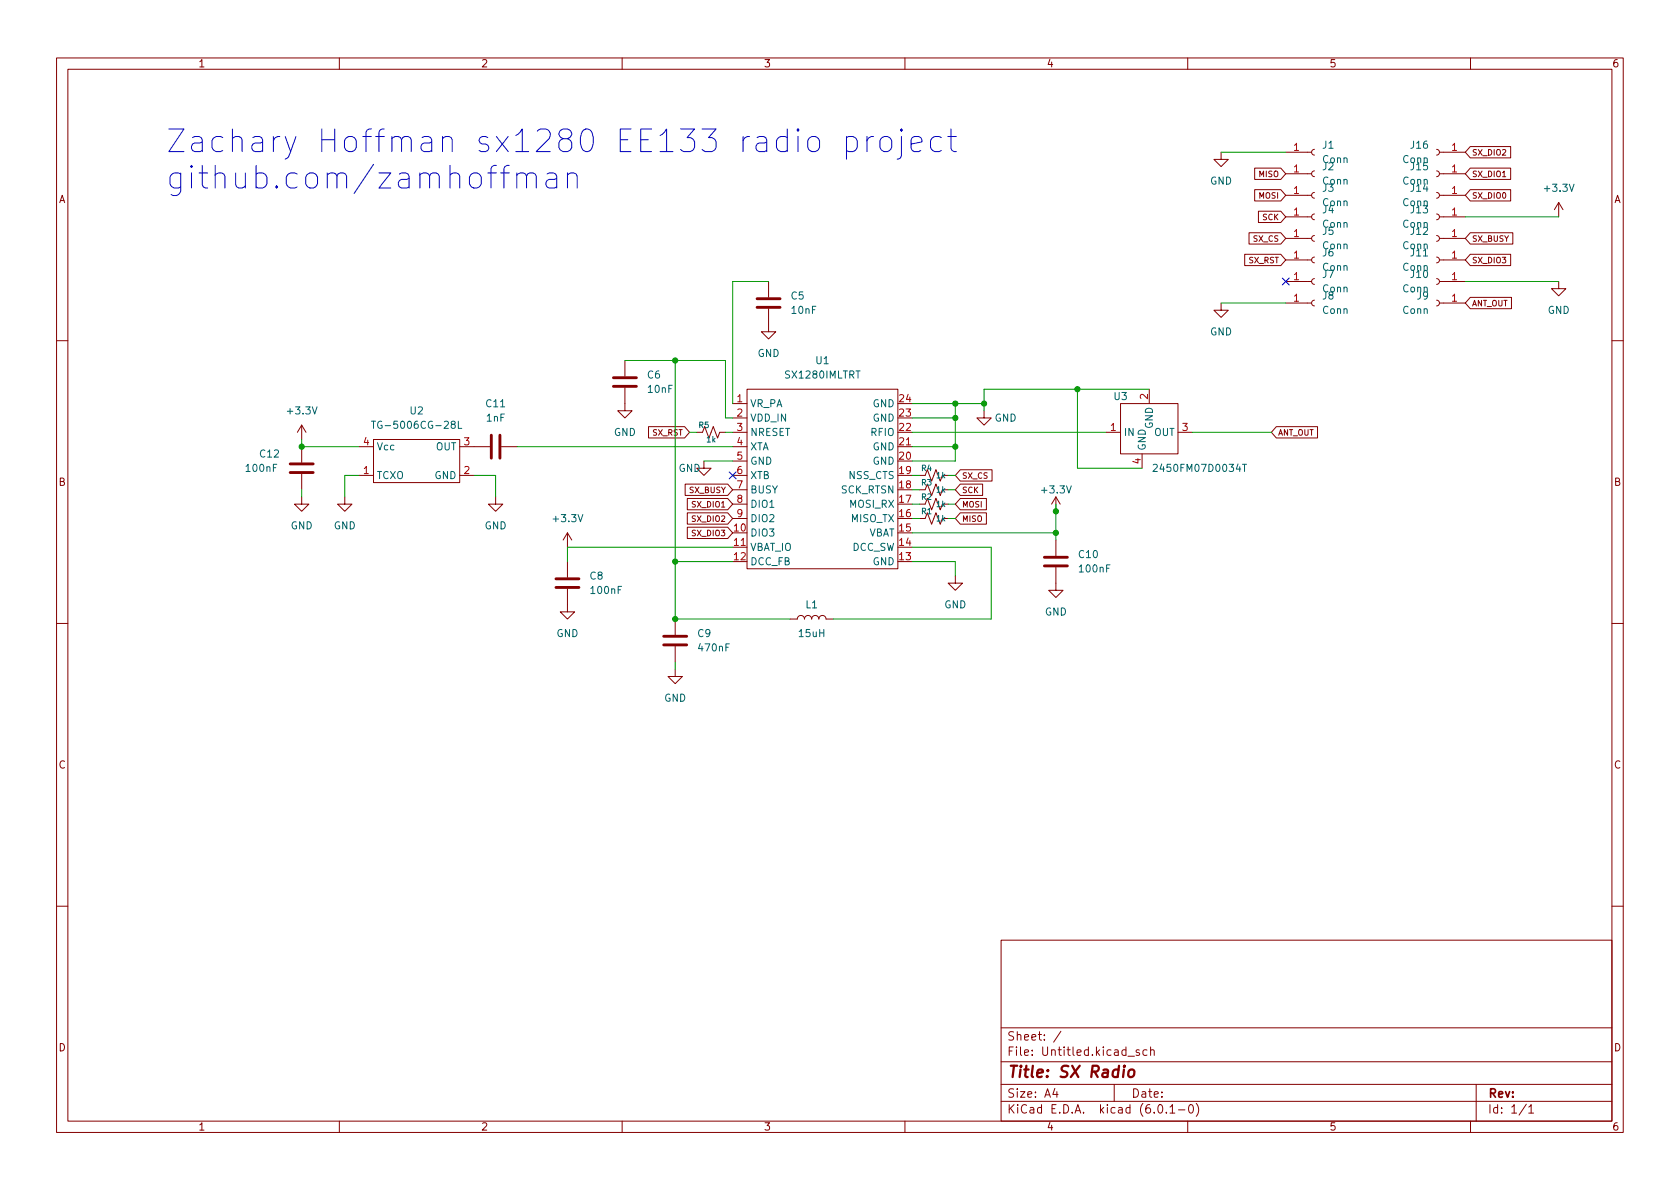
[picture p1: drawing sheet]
<svg xmlns="http://www.w3.org/2000/svg" width="297mm" height="210mm" viewBox="0 0 297 210" stroke-linecap="round" stroke-linejoin="round" font-family="sans-serif">
<g fill="none" stroke="#840000" stroke-width=".18">
<path d="M10 10.2h277v190.1h-277zM12 12.2h273v186.1h-273zM60 10.2v2M110 10.2v2M160 10.2v2M210 10.2v2M260 10.2v2M215.9 26.9v1.3h1.3l-1.3 1.3-1.3-1.3h1.3M221.8 33.5h4.7l.8 1-.8 1h-4.7zM221.8 29.7h4.7l.8 1-.8 1h-4.7zM222.5 37.3h4l.8 1-.8 1h-4zM227.3 30.7h4.6"/>
<path d="M227.3 34.5h4.6M227.3 26.9h4.6M227.3 38.3h4.6M232.4 30.2l-.3 .2-.2 .3 .2 .4 .3 .1M232.4 34l-.3 .2-.2 .3 .2 .4 .3 .1M232.4 26.4l-.3 .2-.2 .3 .2 .4 .3 .1M232.4 37.8l-.3 .2-.2 .3 .2 .4 .3 .2M254 37.8l.4 .2 .1 .3-.1 .4-.4 .2M254 30.2l.4 .2 .1 .3-.1 .4-.4 .1M254 34l.4 .2 .1 .3-.1 .4-.4 .1M254 26.4l.4 .2 .1 .3-.1 .4-.4 .1M254.5 30.7h4.6"/>
<path d="M254.5 34.5h4.6M254.5 26.9h4.6M254.5 38.3h4.6M260 33.5h7.1v2h-7.1l-.9-1zM260 29.7h7.1v2h-7.1l-.9-1zM260 25.9h7.1v2h-7.1l-.9-1zM275.6 35.8l-.8 1.3M275.6 35.8v2.5M275.6 35.8l.8 1.3M135.9 54.6v4.1h1.3l-1.3 1.2-1.3-1.2h1.3M135.9 49.8v2.8M215.9 53.6v1.3h1.3l-1.3 1.2-1.3-1.2h1.3"/>
<path d="M220.1 45h6.4l.8 1-.8 1h-6.4zM220.8 41.2h5.7l.8 1-.8 1h-5.7zM227.3 49.8h4.6M227.3 46h4.6M227.3 42.2h4.6M227.3 53.6h4.6M232.4 49.3l-.3 .1-.2 .4 .2 .3 .3 .2M232.4 45.5l-.3 .1-.2 .4 .2 .3 .3 .2M232.4 41.7l-.3 .1-.2 .4 .2 .3 .3 .2M232.4 53.1l-.3 .1-.2 .4 .2 .3 .3 .2M254 53.1l.4 .1 .1 .4-.1 .3-.4 .2M254 49.3l.4 .1 .1 .4-.1 .3-.4 .2"/>
<path d="M254 41.7l.4 .1 .1 .4-.1 .3-.4 .2M254 45.5l.4 .1 .1 .4-.1 .3-.4 .2M254.5 49.8h4.6M254.5 46h4.6M254.5 42.2h4.6M254.5 53.6h4.6M260 45h7.1v2h-7.1l-.9-1zM260 41.2h7.5v2h-7.5l-.9-1zM260 52.6h7.2v2h-7.2l-.9-1zM275.6 49.8v1.2h1.3l-1.3 1.3-1.3-1.3h1.3M10 60.2h2M53.3 75.2v2.5"/>
<path d="M53.3 79v2.8M53.3 75.2l-.7 1.2M53.3 75.2l.8 1.2M63.5 79h2.5M66 77.7h15.3v7.6h-15.3zM81.3 79h5.3M88.6 79h2.8M110.5 68.6v4h1.3l-1.3 1.3-1.3-1.3h1.3M110.5 63.7v2.8M114.7 75.4h6.3l.9 1-.9 1h-6.3zM123.2 76.4h1l.4-1 .7 2.1 .8-2.1 .8 2.1 .4-1.1h1M129.5 79h2.6"/>
<path d="M129.5 76.4h2.6M129.5 71.4h2.6M129.5 73.9h2.6M132.1 68.8h26.6v31.8h-26.6zM158.7 79h2.6M174 72.6v1.3h1.3l-1.3 1.3-1.3-1.3h1.3M195.6 76.4h2.5M198.1 71.4h10.2v8.9h-10.2zM203.2 68.8v2.6M208.3 76.4h2.5M225.7 75.4h7.3v2h-7.3l-.9-1zM285 60.2h2"/>
<path d="M53.3 87.9v1.2h1.3l-1.3 1.3-1.2-1.3h1.2M53.3 83.8v2.8M61 87.9v1.2h1.2l-1.2 1.3-1.3-1.3h1.3M63.5 84.1h2.5M81.3 84.1h2.5M87.6 87.9v1.2h1.3l-1.3 1.3-1.2-1.3h1.2M100.3 94.2l-.7 1.3M100.3 94.2v2.6M100.3 99.3v2.8M100.3 94.2l.8 1.3M121.1 85.6h7.6l.8 1-.8 1h-7.6zM121.5 88.1h7.2l.8 1-.8 1h-7.2z"/>
<path d="M121.5 93.2h7.2l.8 1-.8 1h-7.2zM121.5 90.7h7.2l.8 1-.8 1h-7.2zM124.5 81.5v1.3h1.2l-1.2 1.3-1.3-1.3h1.3M129.5 84.1h2.6M129.5 86.6h2.6M129.5 96.8h2.6M129.5 81.5h2.6M129.5 89.1h2.6M129.5 91.7h2.6M162.6 84.1h1l.4-1 .7 2 .8-2 .7 2 .4-1h1M162.6 86.6h1l.4-1 .7 2 .8-2 .7 2 .4-1h1M162.6 89.1h1l.4-1 .7 2.1 .8-2.1 .7 2.1 .4-1.1h1"/>
<path d="M162.6 91.7h1l.4-1 .7 2 .8-2 .7 2 .4-1h1M169.8 90.7h4.6v2h-4.6l-.9-1zM169.8 88.1h4.6v2h-4.6l-.9-1zM169.8 85.6h3.9v2h-3.9l-.9-1zM169.8 83.1h5.6v2h-5.6l-.9-1zM186.7 87.9v2.5M186.7 95.5v2.8M186.7 87.9l-.8 1.2M186.7 87.9l.8 1.2M201.9 80.3v2.5M10 110.2h2M100.3 104.1v4.1h1.3l-1.3 1.3-1.2-1.3h1.2"/>
<path d="M119.4 118.4v1.2h1.2l-1.2 1.3-1.3-1.3h1.3M119.4 109.5v2.8M119.4 114.3v2.8M139.7 109.5h1.3a.64 .64 0 0 1 .6-.7 .64 .64 0 0 1 .6 .7 .64 .64 0 0 1 .7-.7 .64 .64 0 0 1 .6 .7 .64 .64 0 0 1 .6-.7 .64 .64 0 0 1 .7 .7 .64 .64 0 0 1 .6-.7 .64 .64 0 0 1 .6 .7h1.3M168.9 101.8v1.3h1.3l-1.3 1.3-1.3-1.3h1.3M186.7 100.3v4.1h1.3l-1.3 1.3-1.3-1.3h1.3M285 110.2h2M10 160.2h2M177 166.3h108v32h-108zM285 160.2h2M60 198.3v2M110 198.3v2"/>
<path d="M160 198.3v2M177 194.8h108M177 191.8h108M177 187.8h108M177 181.8h108M186.5 192.5l-.4 1h1M186.9 193v1M187.6 182.4l-1.3 1.9M197 191.8v3M199.4 186.8h1.2M201.4 185.7l-.3-.1-.2 .2v.3l.5 .1v.4h-.5M202.8 185.7l-.4-.1-.3 .3v.4l.1 .3h.6"/>
<path d="M203.4 185.8l.2-.2 .4 .1 .1 .9M203.4 185.1v1.5M204.9 195.4l.2-.1a.81 .81 0 0 1 .6 .7 .81 .81 0 0 1-.3 .8h-.2a.81 .81 0 0 1-.6-.6 .81 .81 0 0 1 .3-.8zM206.2 196.7v.1M206.9 195.8l.4-.5v1.5M206.9 196.8h.8M208.4 196.3h1.1M210 198.3v2M210.4 195.4l.1-.1a.81 .81 0 0 1 .6 .7 .81 .81 0 0 1-.3 .8h-.2a.81 .81 0 0 1-.5-.6 .81 .81 0 0 1 .3-.8zM211.5 195.1a1.72 1.72 0 0 1 0 2.3M260 198.3v2M261 191.8v6.5"/>
<path d="M269.9 195.3l-1.3 1.9M270.3 195.8l.4-.5v1.5M270.3 196.8h.9"/>
</g>
<path d="M198.7 189.1l-.1 1.4M198.8 188.5l-.1 .1 .1 .1 .1-.1-.1-.1v.2M199.7 189.3a.52 .52 0 0 1 .5-.2 .52 .52 0 0 1 .4 .4l-.1 .6a.55 .55 0 0 1-.5 .4 .55 .55 0 0 1-.5-.4z" fill="none" stroke="#840000" stroke-width=".4"/>
<g fill="none" stroke="#840000" stroke-width=".51">
<path d="M133.9 54.4h4M133.9 52.8h4M86.9 77v4M88.4 77v4M108.5 68.3h4M108.5 66.8h4M51.3 83.6h4.1M51.3 82h4.1M184.7 98.5h4M98.3 103.9h4.1M98.3 102.4h4.1M117.3 114h4.1"/>
<path d="M117.3 112.5h4.1M184.7 100.1h4"/>
</g>
<path d="M65.7 74.5h.7M66 74.5v1.3M81 74.5v1.3h.6M203.9 82.2l.5-.1 .2 .4-.8 .9h.8M219.7 82.1h.7" fill="none" stroke="#006464" stroke-width=".18"/>
<g fill="none" stroke="#0000c2" stroke-width=".18">
<path d="M91.4 31a.99 .99 0 0 1 1.7 .2v2M91.4 30.6v2.6M93.1 31.2l.2-.4 .4-.2h.5l.4 .2 .2 .4v2M96.7 30.8l.4-.2h.8l.3 .2 .2 .4v2M98.4 31.5l-.4 .2h-.9a.79 .79 0 0 0-.6 .8 .79 .79 0 0 0 .6 .7h.9l.4-.1M100.3 31a.99 .99 0 0 1 1.7 .2v2M100.3 30.6v2.6M143 24.5a1.09 1.09 0 0 1 1.1-.4 1.09 1.09 0 0 1 .8 .8v1.1a1.09 1.09 0 0 1-1 .8 1.09 1.09 0 0 1-1.1-.8v-1.1zM149.7 24.3l.3-.2h.8l.4 .2 .4 .6v1.1l-.4 .6-.4 .2h-.8l-.3-.2M149.7 24.1v4M153.3 24.1v2.7M154.4 24.1a1.02 1.02 0 0 0-1.1 .8"/>
<path d="M156 24.3a1.09 1.09 0 0 1 1.7 .6v1.1a1.09 1.09 0 0 1-1.1 .8 1.09 1.09 0 0 1-1-.8v-1.1zM159.4 24.1v3.5l-.2 .4-.6 .1M159.4 22.8l-.2 .2 .2 .2 .2-.2-.2-.2v.4M161.1 25.5l1.9-.4v-.4l-.2-.4-.4-.2h-.7l-.4 .2-.2 .4v1.5l.2 .4 .4 .2h.7l.4-.2M166.4 24.3l-.4-.2h-.7l-.4 .2-.4 .6v1.1l.4 .6 .4 .2h.7l.4-.2M167.6 24.1h1.5M168.1 22.8v3.4l.2 .4 .4 .2h.4"/>
</g>
<g fill="none" stroke="#009600" stroke-width=".18">
<path d="M215.9 26.9h11.4M259.1 38.3h16.5M135.9 49.8h-6.4v21.6M215.9 53.6h11.4M259.1 49.8h16.5M53.3 77.7v1.3h10.2M91.4 79h38.1M110.5 63.7h17.8v10.2h1.2M119.4 63.7v45.8h20.3M121.9 76.4h1.3M128.3 76.4h1.2M161.3 76.4h34.3"/>
<path d="M161.3 79h7.6M161.3 71.4h12.7M161.3 73.9h7.6M168.9 71.4v10.1h-7.6M190.5 68.8v14h11.4M203.2 68.8h-29.2v3.8M210.8 76.4h14M53.3 86.6v1.3M63.5 84.1h-2.5v3.8M83.8 84.1h3.8v3.8M119.4 99.3h10.1M124.5 81.5h5"/>
<path d="M129.5 96.8h-29.2v2.5M161.3 84.1h1.3M161.3 99.3h7.6v2.5M161.3 91.7h1.3M161.3 89.1h1.3M161.3 86.6h1.3M161.3 94.2h25.4M161.3 96.8h14v12.7h-28M167.6 84.1h1.3M167.6 91.7h1.3M167.6 89.1h1.3M167.6 86.6h1.3"/>
<path d="M186.7 89.1v6.4M119.4 117.1v1.3"/>
</g>
<path d="M226.7 49.2l1.2 1.2M227.9 49.2l-1.2 1.2M128.9 83.5l1.2 1.2M130.1 83.5l-1.2 1.2" fill="none" stroke="#000084" stroke-width=".18"/>
<g fill="#009600" stroke="#009600" stroke-width=".18">
<circle cx="119.4" cy="63.7" r=".46"/>
<circle cx="119.4" cy="99.3" r=".46"/>
<circle cx="53.3" cy="79" r=".46"/>
<circle cx="186.7" cy="94.2" r=".46"/>
<circle cx="174" cy="71.4" r=".46"/>
<circle cx="168.9" cy="73.9" r=".46"/>
<circle cx="168.9" cy="79" r=".46"/>
<circle cx="190.5" cy="68.8" r=".46"/>
<circle cx="186.7" cy="90.4" r=".46"/>
<circle cx="168.9" cy="71.4" r=".46"/>
<circle cx="119.4" cy="109.5" r=".46"/>
</g>
<g font-size="5.6" fill="#0000c2">
<text x="29.2" y="27">Zachary Hoffman sx1280 EE133 radio project</text>
<text x="29.2" y="33.4">github.com/zamhoffman</text>
</g>
<text font-size="2.8" fill="#840000" x="178" y="190.6">Title: SX Radio</text>
<g font-size="2.1" fill="#840000">
<text x="178" y="184">Sheet: /</text>
<text x="178" y="186.7">File: Untitled.kicad_sch</text>
<text x="178" y="196.9">KiCad E.D.A. kicad (6.0.1-0)</text>
<text x="178" y="194.1">Size: A4</text>
<text x="200" y="194.1">Date:</text>
<text x="263" y="194.1">Rev:</text>
<text x="263" y="196.9">Id: 1/1</text>
</g>
<g font-size="1.8" fill="#840000">
<text x="35" y="11.9">1</text>
<text x="85" y="11.9">2</text>
<text x="135" y="11.9">3</text>
<text x="185" y="11.9">4</text>
<text x="235" y="11.9">5</text>
<text x="285" y="11.9">6</text>
<text x="10.3" y="35.9">A</text>
<text x="285.3" y="35.9">A</text>
<text x="10.3" y="85.9">B</text>
<text x="285.3" y="85.9">B</text>
<text x="10.3" y="135.9">C</text>
<text x="285.3" y="135.9">C</text>
<text x="10.3" y="185.9">D</text>
<text x="285.3" y="185.9">D</text>
<text x="35" y="199.9">1</text>
<text x="85" y="199.9">2</text>
<text x="135" y="199.9">3</text>
<text x="185" y="199.9">4</text>
<text x="235" y="199.9">5</text>
<text x="285" y="199.9">6</text>
</g>
<g font-size="1.8" fill="#a90000">
<text x="228.7" y="26.7">1</text>
<text x="256.7" y="26.7">1</text>
<text x="228.7" y="30.5">1</text>
<text x="228.7" y="34.3">1</text>
<text x="256.7" y="30.5">1</text>
<text x="256.7" y="34.3">1</text>
<text x="228.7" y="38.1">1</text>
<text x="228.7" y="41.9">1</text>
<text x="256.7" y="38.1">1</text>
<text x="256.7" y="41.9">1</text>
<text x="228.7" y="45.7">1</text>
<text x="256.7" y="45.7">1</text>
<text x="228.7" y="49.5">1</text>
<text x="228.7" y="53.3">1</text>
<text x="256.7" y="53.3">1</text>
<text x="256.7" y="49.5">1</text>
<text x="130.3" y="71.1">1</text>
<text x="159" y="71.1">24</text>
<text x="202.9" y="70.6" transform="rotate(-90 202.9 70.6)">2</text>
<text x="130.3" y="73.7">2</text>
<text x="130.3" y="76.2">3</text>
<text x="159" y="76.2">22</text>
<text x="159" y="73.7">23</text>
<text x="196.4" y="76.2">1</text>
<text x="209.1" y="76.2">3</text>
<text x="64.3" y="83.8">1</text>
<text x="64.3" y="78.7">4</text>
<text x="82.1" y="83.8">2</text>
<text x="82.1" y="78.7">3</text>
<text x="130.3" y="78.7">4</text>
<text x="130.3" y="81.3">5</text>
<text x="130.3" y="83.8">6</text>
<text x="159" y="83.8">19</text>
<text x="159" y="81.3">20</text>
<text x="159" y="78.7">21</text>
<text x="201.7" y="82" transform="rotate(-90 201.7 82)">4</text>
<text x="130.3" y="86.4">7</text>
<text x="130.3" y="88.9">8</text>
<text x="159" y="88.9">17</text>
<text x="159" y="86.4">18</text>
<text x="129.8" y="94">10</text>
<text x="130.3" y="91.4">9</text>
<text x="159" y="94">15</text>
<text x="159" y="91.4">16</text>
<text x="129.8" y="96.5">11</text>
<text x="129.8" y="99.1">12</text>
<text x="159" y="99.1">13</text>
<text x="159" y="96.5">14</text>
</g>
<g font-size="1.8" fill="#006464">
<text x="233.9" y="28.8">Conn</text>
<text x="233.9" y="26.3">J1</text>
<text x="248" y="28.8">Conn</text>
<text x="249.5" y="26.3">J16</text>
<text x="213.9" y="32.6">GND</text>
<text x="233.9" y="32.6">Conn</text>
<text x="233.9" y="30.1">J2</text>
<text x="233.9" y="33.9">J3</text>
<text x="248" y="32.6">Conn</text>
<text x="249.5" y="30.1">J15</text>
<text x="249.5" y="33.9">J14</text>
<text x="273.3" y="33.9">+3.3V</text>
<text x="233.9" y="36.4">Conn</text>
<text x="233.9" y="40.3">Conn</text>
<text x="233.9" y="37.7">J4</text>
<text x="233.9" y="41.5">J5</text>
<text x="248" y="40.3">Conn</text>
<text x="248" y="36.4">Conn</text>
<text x="249.5" y="37.7">J13</text>
<text x="249.5" y="41.5">J12</text>
<text x="233.9" y="47.9">Conn</text>
<text x="233.9" y="44.1">Conn</text>
<text x="233.9" y="45.3">J6</text>
<text x="248" y="44.1">Conn</text>
<text x="248" y="47.9">Conn</text>
<text x="249.5" y="45.3">J11</text>
<text x="139.9" y="53">C5</text>
<text x="233.9" y="51.7">Conn</text>
<text x="233.9" y="49.1">J7</text>
<text x="233.9" y="53">J8</text>
<text x="248" y="51.7">Conn</text>
<text x="249.5" y="49.1">J10</text>
<text x="250.6" y="53">J9</text>
<text x="140" y="55.5">10nF</text>
<text x="213.9" y="59.3">GND</text>
<text x="233.9" y="55.5">Conn</text>
<text x="248" y="55.5">Conn</text>
<text x="273.6" y="55.5">GND</text>
<text x="133.9" y="63.1">GND</text>
<text x="144.3" y="64.4">U1</text>
<text x="114.5" y="66.9">C6</text>
<text x="114.6" y="69.5">10nF</text>
<text x="139" y="66.9">SX1280IMLTRT</text>
<text x="197" y="70.7">U3</text>
<text x="51" y="73.3">+3.3V</text>
<text x="67" y="75.8">TG-5006CG-28L</text>
<text x="72.5" y="73.3">U2</text>
<text x="86" y="72">C11</text>
<text x="86.1" y="74.5">1nF</text>
<text x="108.5" y="77.1">GND</text>
<text x="132.6" y="72">VR_PA</text>
<text x="132.6" y="74.5">VDD_IN</text>
<text x="132.6" y="77.1">NRESET</text>
<text x="154" y="77.1">RFIO</text>
<text x="154.3" y="74.5">GND</text>
<text x="154.3" y="72">GND</text>
<text x="175.8" y="74.5">GND</text>
<text x="198.6" y="77.1">IN</text>
<text x="203.8" y="75.8" transform="rotate(-90 203.8 75.8)">GND</text>
<text x="204" y="77.1">OUT</text>
<text x="43.6" y="83.4">100nF</text>
<text x="46" y="80.9">C12</text>
<text x="66.5" y="79.6">Vcc</text>
<text x="77" y="79.6">OUT</text>
<text x="120" y="83.4">GND</text>
<text x="132.6" y="79.6">XTA</text>
<text x="132.6" y="82.2">GND</text>
<text x="154.3" y="82.2">GND</text>
<text x="154.3" y="79.6">GND</text>
<text x="202.6" y="79.8" transform="rotate(-90 202.6 79.8)">GND</text>
<text x="204.7" y="83.4">2450FM07D0034T</text>
<text x="66.5" y="84.7">TCXO</text>
<text x="76.8" y="84.7">GND</text>
<text x="132.6" y="84.7">XTB</text>
<text x="132.6" y="87.2">BUSY</text>
<text x="132.6" y="89.8">DIO1</text>
<text x="148.7" y="87.2">SCK_RTSN</text>
<text x="150.1" y="84.7">NSS_CTS</text>
<text x="150.3" y="89.8">MOSI_RX</text>
<text x="184.4" y="87.2">+3.3V</text>
<text x="51.4" y="93.6">GND</text>
<text x="59" y="93.6">GND</text>
<text x="85.7" y="93.6">GND</text>
<text x="98" y="92.3">+3.3V</text>
<text x="132.6" y="94.9">DIO3</text>
<text x="132.6" y="92.3">DIO2</text>
<text x="150.5" y="92.3">MISO_TX</text>
<text x="153.4" y="94.9">VBAT</text>
<text x="132.6" y="97.4">VBAT_IO</text>
<text x="132.6" y="99.9">DCC_FB</text>
<text x="150.6" y="97.4">DCC_SW</text>
<text x="154.3" y="99.9">GND</text>
<text x="190.8" y="98.7">C10</text>
<text x="191" y="101.2">100nF</text>
<text x="104.3" y="102.5">C8</text>
<text x="104.6" y="105">100nF</text>
<text x="142.5" y="107.6">L1</text>
<text x="166.9" y="107.6">GND</text>
<text x="98.4" y="112.6">GND</text>
<text x="123.4" y="112.6">C9</text>
<text x="141.3" y="112.6">15uH</text>
<text x="184.7" y="108.8">GND</text>
<text x="123.6" y="115.2">470nF</text>
<text x="117.4" y="124.1">GND</text>
</g>
<g font-size="1.4" fill="#840000">
<text x="260.2" y="27.5">SX_DIO2</text>
<text x="222.6" y="35.1">MOSI</text>
<text x="222.6" y="31.3">MISO</text>
<text x="260.2" y="35.1">SX_DIO0</text>
<text x="260.2" y="31.3">SX_DIO1</text>
<text x="223.3" y="38.9">SCK</text>
<text x="220.8" y="46.5">SX_RST</text>
<text x="221.6" y="42.7">SX_CS</text>
<text x="260.2" y="46.5">SX_DIO3</text>
<text x="260.2" y="42.7">SX_BUSY</text>
<text x="260.2" y="54.2">ANT_OUT</text>
<text x="115.4" y="77">SX_RST</text>
<text x="225.9" y="77">ANT_OUT</text>
<text x="121.9" y="87.2">SX_BUSY</text>
<text x="122.5" y="89.7">SX_DIO1</text>
<text x="170" y="89.7">MOSI</text>
<text x="170" y="87.2">SCK</text>
<text x="170" y="84.6">SX_CS</text>
<text x="122.5" y="94.8">SX_DIO3</text>
<text x="122.5" y="92.3">SX_DIO2</text>
<text x="170" y="92.3">MISO</text>
</g>
<g font-size="1.4" fill="#006464">
<text x="123.6" y="75.7">R5</text>
<text x="125" y="78.2">1k</text>
<text x="162.9" y="83.3">R4</text>
<text x="162.9" y="85.8">R3</text>
<text x="162.9" y="88.4">R2</text>
<text x="165.6" y="84.6">1k</text>
<text x="165.6" y="87.1">1k</text>
<text x="165.6" y="89.6">1k</text>
<text x="162.9" y="90.9">R1</text>
<text x="165.6" y="92.2">1k</text>
</g>
</svg>
